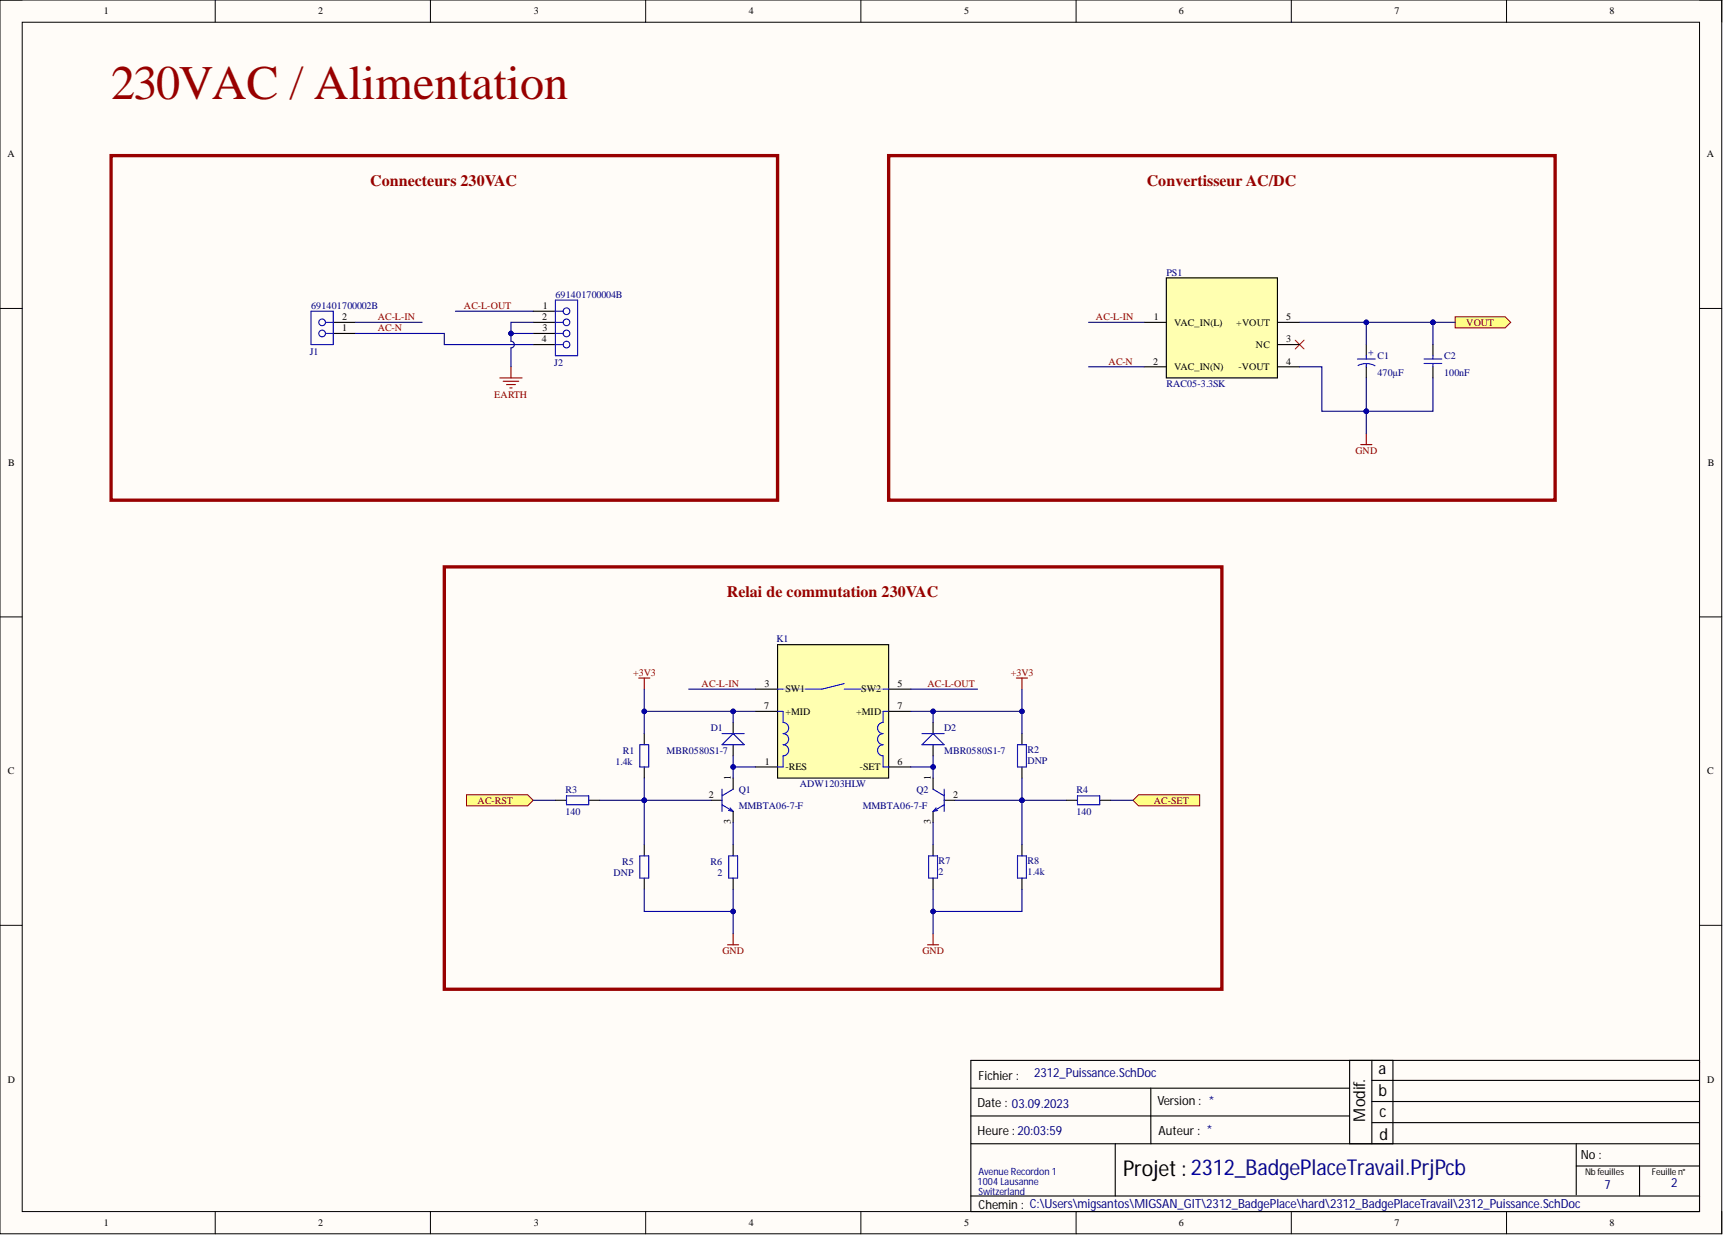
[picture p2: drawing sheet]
<svg xmlns="http://www.w3.org/2000/svg" width="393mm" height="282mm" viewBox="0 0 393 282" stroke-linecap="round" stroke-linejoin="round" font-family="sans-serif">
<path d="M0 0h393.1v281.6h-393.1z" fill-rule="evenodd" fill="#fffcf8"/>
<path d="M0 0h393.1v281.6h-393.1z" fill="none" stroke="#000" stroke-width=".23"/>
<path d="M5.1 5.1h382.9v271.4h-382.9z" fill-rule="evenodd" fill="#fffcf8"/>
<g fill="none" stroke="#000" stroke-width=".23">
<path d="M0 0h5.1M5.1 5.1h382.9v271.4h-382.9zM49.1 0v5.1M98.3 0v5.1M147.4 0v5.1M196.5 0v5.1M245.7 0v5.1M294.8 0v5.1M343.9 0v5.1M388 0h5.1v5.1M0 70.4h5.1M388 70.4h5.1"/>
<path d="M0 140.8h5.1M388 140.8h5.1M0 211.2h5.1M388 211.2h5.1M49.1 276.5v5.1M98.3 276.5v5.1M147.4 276.5v5.1M196.5 276.5v5.1M245.7 276.5v5.1M294.8 276.5v5.1M343.9 276.5v5.1M393.1 276.5v5.1"/>
</g>
<g fill="none" stroke="#000" stroke-width=".25">
<path d="M327.1 78.6v2.6M327.1 83.7v2.6M221.6 242h166.4v34.5h-166.4zM221.6 248.4h86.5M221.6 254.7h86.5M262.7 248.4v12.6M308.1 242v19M313.2 242v19M313.2 246.6h74.8M313.2 251.4h74.8M313.2 256.2h74.8M318 242v19"/>
<path d="M221.6 273h166.4M221.6 261h166.4M254.6 261v12M359.8 261v11.7M359.8 266.1h28.2M374.3 266.1v6.9"/>
</g>
<path d="M295.7 77.6l2 2.1M297.7 77.6l-2 2.1" fill="none" stroke="#f00" stroke-width=".23"/>
<path d="M325.1 81.9h4.1M325.1 83h4.1M327.1 81.2v.7M327.1 83v.7" fill="none" stroke="#00f" stroke-width=".25"/>
<path d="M177.5 147.1h25.4v30.5h-25.4z" fill-rule="evenodd" fill="#ffffb0"/>
<g fill="none" stroke="#000" stroke-width=".25">
<path d="M172.4 157.3h5.1M177.5 147.1h25.4v30.5h-25.4zM202.9 157.3h5M167.4 177.6v2.5M172.4 162.4h5.1M172.4 175h5.1M202.9 162.4h5M202.9 175h5M213 177.6v2.5M162.3 182.7h2.5M167.4 185.2v2.5M213 185.2v2.5"/>
<path d="M215.6 182.7h2.5"/>
</g>
<g fill="none" stroke="#00f" stroke-width=".25">
<path d="M177.5 157.3h1.3M192.7 156l-5 1.3h-3.8M192.7 157.3h3.8M201.6 157.3h1.3M177.5 162.4h1.3v2.5a1.27 1.27 0 0 1 1.2 1.3 1.27 1.27 0 0 1-1.2 1.2 1.27 1.27 0 0 1 1.2 1.3 1.27 1.27 0 0 1-1.2 1.3 1.27 1.27 0 0 1 1.2 1.2 1.27 1.27 0 0 1-1.2 1.3v2.5h-1.3M202.9 162.4h-1.3v2.5a1.27 1.27 0 0 0-1.3 1.3 1.27 1.27 0 0 0 1.3 1.2 1.27 1.27 0 0 0-1.3 1.3 1.27 1.27 0 0 0 1.3 1.3 1.27 1.27 0 0 0-1.3 1.2 1.27 1.27 0 0 0 1.3 1.3v2.5h1.3M164.8 180.1v5.1M164.8 183.7l2.6 1.5M166.3 185l1.1 .2M166.7 184.4l.7 .8M167.4 180.1l-2.6 1.5M213 180.1l2.6 1.5"/>
<path d="M213.7 184.4l-.7 .8M214.1 185l-1.1 .2M215.6 180.1v5.1M215.6 183.7l-2.6 1.5"/>
</g>
<path d="M178.8 157.3h5.1M196.5 157.3h5.1" fill="none" stroke="#9fc5e8" stroke-width=".25"/>
<path d="M166.1 215.6h2.5M167.4 213.1v2.5M211.7 215.6h2.6M213 213.1v2.5" fill="none" stroke="#800000" stroke-width=".25"/>
<path d="M106.5 181.4h14l1.2 1.3-1.2 1.2h-14z" fill-rule="evenodd" fill="#ffff80"/>
<path d="M106.5 181.4h14l1.2 1.3-1.2 1.2h-14z" fill="none" stroke="#800000" stroke-width=".23"/>
<path d="M259.9 181.4h14v2.5h-14l-1.2-1.2z" fill-rule="evenodd" fill="#ffff80"/>
<path d="M259.9 181.4h14v2.5h-14l-1.2-1.2z" fill="none" stroke="#800000" stroke-width=".23"/>
<g fill="none" stroke="#000" stroke-width=".25">
<path d="M311.9 78.6v2.6M311.9 83.7v2.6M147.1 167.4v2.6M147.1 175v2.6M167.4 164.9v2.5M167.4 170v2.5M213 164.9v2.5M213 170v2.5M233.3 167.4v2.6M233.3 175v2.6M126.8 182.7h2.5M134.4 182.7h2.5"/>
<path d="M147.1 192.8v2.5M167.4 192.8v2.5M213 192.8v2.5M233.3 192.8v2.5M243.4 182.7h2.6M251.1 182.7h2.5M147.1 200.4v2.6M167.4 200.4v2.6M213 200.4v2.6M233.3 200.4v2.6"/>
</g>
<g fill="none" stroke="#00f" stroke-width=".25">
<path d="M309.9 81.9h4M310 83.4l1.7-.4 1.1 .1 1.1 .4M311.9 81.2v.7M311.9 83v.7M146.1 170h2v5h-2zM164.8 167.4h5.1M167.4 167.4l2.5 2.6h-5.1zM210.5 167.4h5.1M213 167.4l2.6 2.6h-5.1zM232.3 170h2v5h-2zM129.3 181.6h5.1v2.1h-5.1zM146.1 195.3h2v5.1h-2z"/>
<path d="M166.4 195.3h2v5.1h-2zM212 195.3h2v5.1h-2zM232.3 195.3h2v5.1h-2zM246 181.6h5.1v2.1h-5.1z"/>
</g>
<path d="M145.8 154.8h2.5M147.1 154.8v2.5M232 154.8h2.6M233.3 154.8v2.5" fill="none" stroke="#800000" stroke-width=".25"/>
<path d="M25.4 35.5h152.1v78.7h-152.1zM202.9 35.5h152.1v78.7h-152.1zM101.4 129.4h177.5v96.4h-177.5z" fill="none" stroke="#980000" stroke-width=".76"/>
<path d="M332.2 72.3h11.4l1.3 1.3-1.3 1.2h-11.4z" fill-rule="evenodd" fill="#ffff80"/>
<path d="M332.2 72.3h11.4l1.3 1.3-1.3 1.2h-11.4z" fill="none" stroke="#800000" stroke-width=".23"/>
<path d="M266.3 63.4h25.3v22.9h-25.3z" fill-rule="evenodd" fill="#ffffb0"/>
<path d="M76.1 73.6h5M76.1 76.1h5M121.7 73.6h5.1M121.7 78.6h5.1M121.7 71h5.1M121.7 76.1h5.1M261.2 73.6h5.1M266.3 63.4h25.3v22.9h-25.3zM291.6 73.6h5.1M291.6 78.6h5.1M261.2 83.7h5.1M291.6 83.7h5.1" fill="none" stroke="#000" stroke-width=".25"/>
<path d="M114.1 86.3h5.1M114.9 87h3.5M115.6 87.8h2.1M116.4 88.5h.5M116.7 83.7v2.6M311.9 98.9v2.6M310.6 101.5h2.6" fill="none" stroke="#800000" stroke-width=".25"/>
<g fill="none" stroke="#00f" stroke-width=".25">
<path d="M71 71h5.1v7.6h-5.1zM74.3 73.6h1.8M74.3 76.1h1.8M126.8 71h1.8M126.8 73.6h1.8M126.8 76.1h1.8M126.8 68.5h5.1v12.7h-5.1zM126.8 78.6h1.8"/>
<circle cx="73.5" cy="73.6" r=".76"/>
<circle cx="73.5" cy="76.1" r=".76"/>
<circle cx="129.3" cy="78.6" r=".76"/>
<circle cx="129.3" cy="71" r=".76"/>
<circle cx="129.3" cy="73.6" r=".76"/>
<circle cx="129.3" cy="76.1" r=".76"/>
</g>
<path d="M167.4 175v2.6" fill="none" stroke="#000080" stroke-width=".25"/>
<circle cx="167.4" cy="175" r=".51" fill="#000080"/>
<circle cx="167.4" cy="175" r=".51" fill="none" stroke="#000080" stroke-width=".23"/>
<path d="M121.7 182.7h5.1M253.6 182.7h5.1M213 203v5h20.3v-5" fill="none" stroke="#000080" stroke-width=".25"/>
<circle cx="213" cy="208" r=".51" fill="#000080"/>
<circle cx="213" cy="208" r=".51" fill="none" stroke="#000080" stroke-width=".23"/>
<path d="M167.4 187.7v5.1M213 187.7v5.1M213 208v5.1" fill="none" stroke="#000080" stroke-width=".25"/>
<circle cx="213" cy="208" r=".51" fill="#000080"/>
<circle cx="213" cy="208" r=".51" fill="none" stroke="#000080" stroke-width=".23"/>
<path d="M207.9 162.4h5.1v2.5" fill="none" stroke="#000080" stroke-width=".25"/>
<circle cx="213" cy="162.4" r=".51" fill="#000080"/>
<circle cx="213" cy="162.4" r=".51" fill="none" stroke="#000080" stroke-width=".23"/>
<path d="M213 172.5v2.5h-5.1" fill="none" stroke="#000080" stroke-width=".25"/>
<circle cx="213" cy="175" r=".51" fill="#000080"/>
<circle cx="213" cy="175" r=".51" fill="none" stroke="#000080" stroke-width=".23"/>
<path d="M207.9 157.3h15.3M172.4 162.4h-5v2.5" fill="none" stroke="#000080" stroke-width=".25"/>
<circle cx="167.4" cy="162.4" r=".51" fill="#000080"/>
<circle cx="167.4" cy="162.4" r=".51" fill="none" stroke="#000080" stroke-width=".23"/>
<path d="M167.4 172.5v2.5h5" fill="none" stroke="#000080" stroke-width=".25"/>
<circle cx="167.4" cy="175" r=".51" fill="#000080"/>
<circle cx="167.4" cy="175" r=".51" fill="none" stroke="#000080" stroke-width=".23"/>
<path d="M213 175v2.6" fill="none" stroke="#000080" stroke-width=".25"/>
<circle cx="213" cy="175" r=".51" fill="#000080"/>
<circle cx="213" cy="175" r=".51" fill="none" stroke="#000080" stroke-width=".23"/>
<path d="M248.5 73.6h12.7M157.2 157.3h15.2M147.1 203v5h20.3" fill="none" stroke="#000080" stroke-width=".25"/>
<circle cx="167.4" cy="208" r=".51" fill="#000080"/>
<circle cx="167.4" cy="208" r=".51" fill="none" stroke="#000080" stroke-width=".23"/>
<path d="M233.3 177.6v5.1" fill="none" stroke="#000080" stroke-width=".25"/>
<circle cx="233.3" cy="182.7" r=".51" fill="#000080"/>
<circle cx="233.3" cy="182.7" r=".51" fill="none" stroke="#000080" stroke-width=".23"/>
<path d="M233.3 157.3v5.1" fill="none" stroke="#000080" stroke-width=".25"/>
<circle cx="233.3" cy="162.4" r=".51" fill="#000080"/>
<circle cx="233.3" cy="162.4" r=".51" fill="none" stroke="#000080" stroke-width=".23"/>
<path d="M213 162.4h20.3v5" fill="none" stroke="#000080" stroke-width=".25"/>
<circle cx="233.3" cy="162.4" r=".51" fill="#000080"/>
<circle cx="233.3" cy="162.4" r=".51" fill="none" stroke="#000080" stroke-width=".23"/>
<circle cx="213" cy="162.4" r=".51" fill="#000080"/>
<circle cx="213" cy="162.4" r=".51" fill="none" stroke="#000080" stroke-width=".23"/>
<path d="M233.3 182.7h10.1" fill="none" stroke="#000080" stroke-width=".25"/>
<circle cx="233.3" cy="182.7" r=".51" fill="#000080"/>
<circle cx="233.3" cy="182.7" r=".51" fill="none" stroke="#000080" stroke-width=".23"/>
<path d="M218.1 182.7h15.2v10.1" fill="none" stroke="#000080" stroke-width=".25"/>
<circle cx="233.3" cy="182.7" r=".51" fill="#000080"/>
<circle cx="233.3" cy="182.7" r=".51" fill="none" stroke="#000080" stroke-width=".23"/>
<path d="M147.1 177.6v5.1" fill="none" stroke="#000080" stroke-width=".25"/>
<circle cx="147.1" cy="182.7" r=".51" fill="#000080"/>
<circle cx="147.1" cy="182.7" r=".51" fill="none" stroke="#000080" stroke-width=".23"/>
<path d="M147.1 162.4v5" fill="none" stroke="#000080" stroke-width=".25"/>
<circle cx="147.1" cy="162.4" r=".51" fill="#000080"/>
<circle cx="147.1" cy="162.4" r=".51" fill="none" stroke="#000080" stroke-width=".23"/>
<path d="M136.9 182.7h10.2" fill="none" stroke="#000080" stroke-width=".25"/>
<circle cx="147.1" cy="182.7" r=".51" fill="#000080"/>
<circle cx="147.1" cy="182.7" r=".51" fill="none" stroke="#000080" stroke-width=".23"/>
<path d="M147.1 157.3v5.1h20.3" fill="none" stroke="#000080" stroke-width=".25"/>
<circle cx="147.1" cy="162.4" r=".51" fill="#000080"/>
<circle cx="147.1" cy="162.4" r=".51" fill="none" stroke="#000080" stroke-width=".23"/>
<circle cx="167.4" cy="162.4" r=".51" fill="#000080"/>
<circle cx="167.4" cy="162.4" r=".51" fill="none" stroke="#000080" stroke-width=".23"/>
<path d="M162.3 182.7h-15.2v10.1" fill="none" stroke="#000080" stroke-width=".25"/>
<circle cx="147.1" cy="182.7" r=".51" fill="#000080"/>
<circle cx="147.1" cy="182.7" r=".51" fill="none" stroke="#000080" stroke-width=".23"/>
<path d="M327.1 73.6v5" fill="none" stroke="#000080" stroke-width=".25"/>
<circle cx="327.1" cy="73.6" r=".51" fill="#000080"/>
<circle cx="327.1" cy="73.6" r=".51" fill="none" stroke="#000080" stroke-width=".23"/>
<path d="M248.5 83.7h12.7M167.4 203v10.1" fill="none" stroke="#000080" stroke-width=".25"/>
<circle cx="167.4" cy="208" r=".51" fill="#000080"/>
<circle cx="167.4" cy="208" r=".51" fill="none" stroke="#000080" stroke-width=".23"/>
<path d="M327.1 73.6h5.1" fill="none" stroke="#000080" stroke-width=".25"/>
<circle cx="327.1" cy="73.6" r=".51" fill="#000080"/>
<circle cx="327.1" cy="73.6" r=".51" fill="none" stroke="#000080" stroke-width=".23"/>
<path d="M311.9 86.3v7.6" fill="none" stroke="#000080" stroke-width=".25"/>
<circle cx="311.9" cy="93.9" r=".51" fill="#000080"/>
<circle cx="311.9" cy="93.9" r=".51" fill="none" stroke="#000080" stroke-width=".23"/>
<path d="M311.9 73.6v5" fill="none" stroke="#000080" stroke-width=".25"/>
<circle cx="311.9" cy="73.6" r=".51" fill="#000080"/>
<circle cx="311.9" cy="73.6" r=".51" fill="none" stroke="#000080" stroke-width=".23"/>
<path d="M311.9 93.9v5" fill="none" stroke="#000080" stroke-width=".25"/>
<circle cx="311.9" cy="93.9" r=".51" fill="#000080"/>
<circle cx="311.9" cy="93.9" r=".51" fill="none" stroke="#000080" stroke-width=".23"/>
<path d="M296.7 73.6h30.4" fill="none" stroke="#000080" stroke-width=".25"/>
<circle cx="311.9" cy="73.6" r=".51" fill="#000080"/>
<circle cx="311.9" cy="73.6" r=".51" fill="none" stroke="#000080" stroke-width=".23"/>
<circle cx="327.1" cy="73.6" r=".51" fill="#000080"/>
<circle cx="327.1" cy="73.6" r=".51" fill="none" stroke="#000080" stroke-width=".23"/>
<path d="M296.7 83.7h5.1v10.2h25.3v-7.6" fill="none" stroke="#000080" stroke-width=".25"/>
<circle cx="311.9" cy="93.9" r=".51" fill="#000080"/>
<circle cx="311.9" cy="93.9" r=".51" fill="none" stroke="#000080" stroke-width=".23"/>
<path d="M81.1 76.1h20.3v2.5h20.3M81.1 73.6h15.3M104 71h17.7M121.7 73.6h-5v2.5h5" fill="none" stroke="#000080" stroke-width=".25"/>
<circle cx="116.7" cy="76.1" r=".51" fill="#000080"/>
<circle cx="116.7" cy="76.1" r=".51" fill="none" stroke="#000080" stroke-width=".23"/>
<path d="M116.7 76.1v1.8a.76 .76 0 0 1 .7 .7 .76 .76 0 0 1-.7 .8v4.3" fill="none" stroke="#000080" stroke-width=".25"/>
<circle cx="116.7" cy="76.1" r=".51" fill="#000080"/>
<circle cx="116.7" cy="76.1" r=".51" fill="none" stroke="#000080" stroke-width=".23"/>
<text font-size="11" fill="#980000" x="25.4" y="22.5">230VAC / Alimentation</text>
<text font-size="5" x="256.4" y="268.3">Projet :2312_BadgePlaceTravail.PrjPcb</text>
<g font-size="3.7">
<text x="314.7" y="245.1">a</text>
<text x="314.7" y="250.1">b</text>
<text x="311.7" y="256" transform="rotate(-90 311.7 256)">Modif.</text>
<text x="315" y="255">c</text>
<text x="315" y="260.3">d</text>
</g>
<g font-size="3.6" fill="#980000">
<text x="84.5" y="42.4">Connecteurs 230VAC</text>
<text x="261.8" y="42.4">Convertisseur AC/DC</text>
<text x="165.9" y="136.2">Relai de commutation 230VAC</text>
</g>
<g font-size="2.9" fill="#000080">
<text x="236.1" y="245.8">2312_Puissance.SchDoc</text>
<text x="366.3" y="271.4">7</text>
<text x="381.5" y="270.9">2</text>
</g>
<g font-size="2.9">
<text x="223.4" y="246.6">Fichier :</text>
<text x="223.2" y="252.7">Date : 03.09.2023</text>
<text x="264.2" y="252.2">Version : *</text>
<text x="223.2" y="259">Heure : 20:03:59</text>
<text x="264.5" y="259">Auteur : *</text>
<text x="360.9" y="264.6">No :</text>
<text x="223.4" y="276">Chemin : C:\Users\migsantos\MIGSAN_GIT\2312_BadgePlace\hard\2312_BadgePlaceTravail\2312_Puissance.SchDoc</text>
</g>
<g font-size="2.3">
<text x="23.7" y="3.3">1</text>
<text x="72.6" y="3.3">2</text>
<text x="121.9" y="3.3">3</text>
<text x="170.9" y="3.3">4</text>
<text x="220.1" y="3.3">5</text>
<text x="269.1" y="3.3">6</text>
<text x="318.3" y="3.3">7</text>
<text x="367.4" y="3.3">8</text>
<text x="1.7" y="35.9">A</text>
<text x="389.7" y="35.9">A</text>
<text x="123.9" y="70.5">1</text>
<text x="78.1" y="75.6">1</text>
<text x="78.1" y="73.1">2</text>
<text x="123.8" y="73.1">2</text>
<text x="123.8" y="75.6">3</text>
<text x="263.4" y="73.1">1</text>
<text x="268" y="74.3">VAC_IN(L)</text>
<text x="282.2" y="74.3">+VOUT</text>
<text x="293.7" y="73.1">5</text>
<text x="123.7" y="78.1">4</text>
<text x="263.2" y="83.2">2</text>
<text x="286.7" y="79.4">NC</text>
<text x="293.7" y="78.1">3</text>
<text x="293.7" y="83.2">4</text>
<text x="268" y="84.5">VAC_IN(N)</text>
<text x="282.8" y="84.5">-VOUT</text>
<text x="1.9" y="106.4">B</text>
<text x="389.8" y="106.4">B</text>
<text x="174.5" y="161.9">7</text>
<text x="174.6" y="156.8">3</text>
<text x="179.3" y="158">SW1</text>
<text x="196.6" y="158">SW2</text>
<text x="204.9" y="161.9">7</text>
<text x="204.9" y="156.8">5</text>
<text x="179.3" y="163.1">+MID</text>
<text x="195.4" y="163.1">+MID</text>
<text x="1.8" y="176.7">C</text>
<text x="166.9" y="178.1" transform="rotate(-90 166.9 178.1)">1</text>
<text x="174.6" y="174.5">1</text>
<text x="179.3" y="175.8">-RES</text>
<text x="196.3" y="175.8">-SET</text>
<text x="204.9" y="174.5">6</text>
<text x="212.5" y="178.1" transform="rotate(-90 212.5 178.1)">1</text>
<text x="389.8" y="176.7">C</text>
<text x="161.8" y="182.1">2</text>
<text x="217.6" y="182.1">2</text>
<text x="166.9" y="188.2" transform="rotate(-90 166.9 188.2)">3</text>
<text x="212.5" y="188.2" transform="rotate(-90 212.5 188.2)">3</text>
<text x="1.8" y="247.2">D</text>
<text x="389.8" y="247.2">D</text>
<text x="23.7" y="279.8">1</text>
<text x="72.6" y="279.8">2</text>
<text x="121.9" y="279.8">3</text>
<text x="170.9" y="279.8">4</text>
<text x="220.1" y="279.8">5</text>
<text x="269.1" y="279.8">6</text>
<text x="318.3" y="279.8">7</text>
<text x="367.4" y="279.8">8</text>
</g>
<g font-size="2.3" fill="#000080">
<text x="266.3" y="62.9">PS1</text>
<text x="71" y="70.5">691401700002B</text>
<text x="126.8" y="68">691401700004B</text>
<text x="70.8" y="80.9">J1</text>
<text x="126.5" y="83.5">J2</text>
<text x="314.4" y="81.9">C1</text>
<text x="329.7" y="81.9">C2</text>
<text x="266.3" y="88.3">RAC05-3.3SK</text>
<text x="314.4" y="85.7">470µF</text>
<text x="329.7" y="85.7">100nF</text>
<text x="177.3" y="146.6">K1</text>
<text x="162.3" y="166.9">D1</text>
<text x="215.6" y="166.9">D2</text>
<text x="142.2" y="172">R1</text>
<text x="152.2" y="172">MBR0580S1-7</text>
<text x="215.6" y="172">MBR0580S1-7</text>
<text x="234.6" y="171.7">R2</text>
<text x="140.5" y="174.5">1.4k</text>
<text x="182.6" y="179.6">ADW1203HLW</text>
<text x="234.6" y="174.3">DNP</text>
<text x="129.1" y="186">140</text>
<text x="129.1" y="180.9">R3</text>
<text x="168.6" y="180.9">Q1</text>
<text x="168.6" y="184.7">MMBTA06-7-F</text>
<text x="197" y="184.7">MMBTA06-7-F</text>
<text x="209.2" y="180.9">Q2</text>
<text x="245.7" y="186">140</text>
<text x="245.7" y="180.9">R4</text>
<text x="142" y="197.4">R5</text>
<text x="162.2" y="197.4">R6</text>
<text x="214.3" y="197.1">R7</text>
<text x="234.6" y="197.1">R8</text>
<text x="140.1" y="199.9">DNP</text>
<text x="163.8" y="199.9">2</text>
<text x="214.3" y="199.7">2</text>
<text x="234.6" y="199.7">1.4k</text>
<text x="223.4" y="268.1">Avenue Recordon 1</text>
<text x="223.2" y="270.3">1004 Lausanne</text>
<text x="223.4" y="272.6">Switzerland</text>
</g>
<g font-size="2.3" fill="#800000">
<text x="105.9" y="70.5">AC-L-OUT</text>
<text x="86.2" y="73.1">AC-L-IN</text>
<text x="86.2" y="75.6">AC-N</text>
<text x="250.2" y="73.1">AC-L-IN</text>
<text x="334.7" y="74.3">VOUT</text>
<text x="253.1" y="83.2">AC-N</text>
<text x="112.8" y="90.8">EARTH</text>
<text x="309.5" y="103.5">GND</text>
<text x="144.5" y="154.2">+3V3</text>
<text x="230.8" y="154.2">+3V3</text>
<text x="160.2" y="156.8">AC-L-IN</text>
<text x="211.7" y="156.8">AC-L-OUT</text>
<text x="109" y="183.4">AC-RST</text>
<text x="263.4" y="183.4">AC-SET</text>
<text x="164.9" y="217.7">GND</text>
<text x="210.6" y="217.7">GND</text>
</g>
<text font-size="2.3" fill="#00f" x="312.4" y="79.9" transform="rotate(90 312.4 79.9)">+</text>
<g font-size="2.1">
<text x="361.9" y="268.1">Nb feuilles</text>
<text x="377.1" y="268.1">Feuillen°</text>
</g>
</svg>
